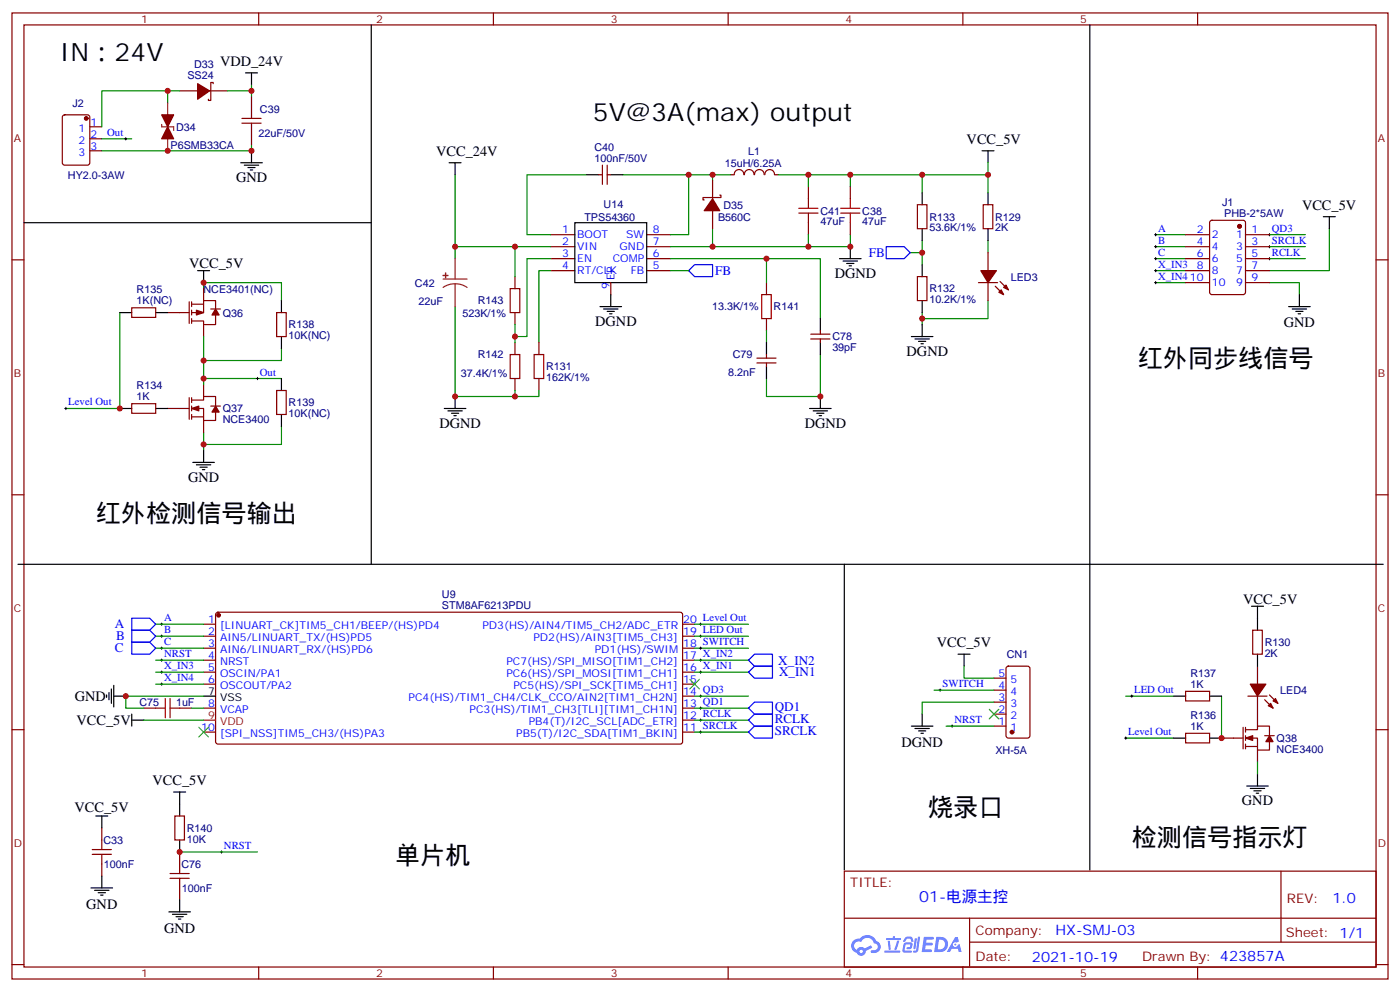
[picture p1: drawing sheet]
<svg xmlns="http://www.w3.org/2000/svg" width="412mm" height="292mm" viewBox="0 0 412 292" stroke-linecap="round" stroke-linejoin="round" font-family="sans-serif">
<g fill="none" stroke="#870000" stroke-width=".35">
<path d="M3.5 3.8h405.4v284.3h-405.4zM7.1 7.3h398.2v277.3h-398.2zM76.2 3.8v3.5M145.3 3.8v3.5M214.5 3.8v3.5M283.6 3.8v3.5M352.8 3.8v3.5M3.5 76.5h3.6M405.3 76.5h3.6M3.5 145.6h3.6M405.3 145.6h3.6M3.5 214.8h3.6"/>
<path d="M405.3 214.8h3.6M248.7 256.4h156.6v28.2h-156.6zM377.3 256.4v20.9M248.7 270.2h156.5M285.6 277.3h119.6M285.6 270.2v14.2M3.5 283.9h3.6M76.2 284.6v3.5M145.3 284.6v3.5M214.5 284.6v3.5M283.6 284.6v3.5M352.8 284.6v3.5"/>
<path d="M405.3 283.9h3.6"/>
</g>
<g fill="#5487ff">
<path d="M272.1 275.7h2.6l.3 .2-.1 .6h-2l-.1 1h1.6l.4 .4-.4 .4h-1.7l-.2 1.1 1.8 .1 .3 .3-.2 .4h-2.9z"/>
<path d="M281.4 275.8h.7l.4 1.3-.7 .3a.74 .74 0 0 0-1.1 .3 .74 .74 0 0 0 .5 1.1 .74 .74 0 0 0 .9-.7l.5-.3 .7 2.4h-.9l-.2-1h-1.9l-.5 1h-.9z"/>
<path d="M269.5 276.2h.6l-.4 2.9a.31 .31 0 0 1-.3 .3 .31 .31 0 0 1-.3-.3z"/>
<path d="M270.4 275.7h.6l-.5 4a.89 .89 0 0 1-.7 .7 .89 .89 0 0 1-.9-.3l1-.5z"/>
<path d="M266.8 275.9l.6-.2 1.2 .1 .5 1.3-.6 .1-.4-.9-1 .1a.95 .95 0 0 1-1 .8l-.1-.2z"/>
<path d="M266.4 277.6l1.8-.2a1.04 1.04 0 0 1 .6 1.1 1.04 1.04 0 0 1-.8 .9h-.7a.29 .29 0 0 1-.3-.4 .29 .29 0 0 1 .3-.2h.7l.2-.8h-1.4l-.4 1.8h1.9a.29 .29 0 0 1 .3 .3 .29 .29 0 0 1-.3 .3h-2l-.4-.3 .2-2.1z"/>
<path d="M260.5 279.8h4.4a.3 .3 0 0 1 .3 .3 .3 .3 0 0 1-.3 .3h-4.3z"/>
<path d="M264.3 276.9h.6l-.5 1.6a1.02 1.02 0 0 1-.7 1.2l-.2-.3z"/>
<path d="M261.5 276.9h.6l.3 2.4-.3 .3-.3-.2z"/>
<path d="M261.1 276.1h1.9l.2-.5h.5l-.1 .5h1.5a.29 .29 0 0 1 .3 .3 .29 .29 0 0 1-.3 .3h-3.9z"/>
<path d="M275.8 275.7l-.6 4.5h1.4a2.27 2.27 0 0 0 2.7-2.3 2.27 2.27 0 0 0-2.7-2.2zM276.6 276.5a1.5 1.5 0 0 1 1.8 1.6 1.5 1.5 0 0 1-1.9 1.3h-.3z"/>
<path d="M251.4 276.9a2.09 2.09 0 0 0 1 3.5 1.37 1.37 0 0 0 1.5 .9 1.37 1.37 0 0 0 1.1-1.4l2-1-.5-.7-1.8 1a1.4 1.4 0 0 0-2.3 .4 1.32 1.32 0 0 1-.6-1.9 1.32 1.32 0 0 1 1.9-.4 2.02 2.02 0 0 1 2-1.3 2.02 2.02 0 0 1 1.8 1.6 1.09 1.09 0 0 1 1.1 1.4 1.09 1.09 0 0 1-1.6 .7 .41 .41 0 0 0-.5 .3 .41 .41 0 0 0 .4 .5 1.89 1.89 0 0 0 2.4-1.2 1.89 1.89 0 0 0-1.2-2.4 2.98 2.98 0 0 0-5-.6l-1 .1zM253.2 280a.52 .52 0 0 1 1 0 .52 .52 0 0 1-1 0z"/>
<circle cx="281.4" cy="278" r=".28"/>
</g>
<g fill="none" stroke="#870000" stroke-width=".35">
<path d="M18.6 34l.4-.2h6.8l.6 .4 .1 13.7-.5 .7h-7l-.6-.4-.1-13.7zM26.5 37.3h3.5M52.9 26.7h5.3M61.7 26.7h5.3M62.8 24.6v-.3h-.7v5.3h-.7v-.4M74.1 28.5v3.5M74.1 39.1v3.5M26.5 40.9h3.5M26.5 44.4h3.5M176.4 51.4h1M177.4 48.6v5.7M178.9 51.4h1"/>
<path d="M178.9 48.6v5.7M209.9 53.2v5.3M212 57.4h.4v.7h-5.3v.7h.3M219.1 51.4a1.41 1.41 0 0 0-1.4-1.5 1.41 1.41 0 0 0-1.4 1.5h-1.1M219.3 51.4a1.41 1.41 0 0 1 1.4-1.5 1.41 1.41 0 0 1 1.4 1.5M222.3 51.4a1.41 1.41 0 0 1 1.4-1.5 1.41 1.41 0 0 1 1.4 1.5M225.3 51.4a1.41 1.41 0 0 1 1.4-1.5 1.41 1.41 0 0 1 1.4 1.5M228.2 51.4h1.1M238.1 55v3.5M250.5 55v3.5M162.3 69.1h7M162.3 72.6h7"/>
<path d="M162.3 76.1h7M162.3 79.7h7M190.5 69.1h7.1M190.5 72.6h7.1M190.5 76.1h7.1M190.5 79.7h7.1M209.9 62v5.3M238.1 65.5v3.6M250.5 65.5v3.6M270.2 60.3h2.8v7h-2.8zM289.6 60.3h2.9v7h-2.9zM291 74.4v5.3"/>
<path d="M349.2 69.1h7.1M349.2 72.6h7.1M349.2 76.1h7.1M349.2 79.7h7.1M356.5 65l.5-.2h9.2l.6 .5 .1 20.7-.5 .7h-9.4l-.6-.4-.1-20.8zM366.9 69.1h7M366.9 72.6h7M366.9 76.1h7M366.9 79.7h7M38.8 90.6h7.1v2.8h-7.1zM49.4 92h6.3M55.7 88.8v6.4"/>
<path d="M56.4 89.5h3.6M56.4 88.8v1.4M56.4 91.3v1.4M56.4 93.8v1.4M60 84.9v3.6M60 95.5v3.6M62.1 90.9h2.8M63.5 92.7v2.8h-3.5v-1h-3.6M63.5 90.9v-2.4h-3.5v3.5h-3.6M81.5 92h2.8v7.1h-2.8zM151.7 81.4v3.5M151.7 92v3.5"/>
<path d="M179.9 83.2v3.5M225.8 83.2v3.5M225.8 93.8v3.5M238.8 99.8h5.7M238.8 98.4h5.7M241.7 97.3v1.1M241.7 99.8v1M270.2 81.4h2.8v7.1h-2.8zM288.2 83.2h5.7M291 83.2v5.3M293.2 84.2l2.4 2.5M294.6 82.8l2.4 2.5"/>
<path d="M349.2 83.2h7.1M366.9 83.2h7M38.8 118.8h7.1v2.8h-7.1zM55.7 117.1v6.3M56.4 117.8h3.6v-1.1h3.5v2.8M56.4 117.1v1.4M56.4 119.5v1.4M60 113.2v3.5M62.1 119.5h2.8M81.5 114.9h2.8v7.1h-2.8zM151.7 100.8v3.6M151.7 111.4v3.5"/>
<path d="M158.7 100.8v3.6M158.7 111.4v3.5M223 106.8h5.6M223 105.4h5.6M225.8 104.4v1M225.8 106.8v1.1M49.4 120.2h6.3M56.4 120.2h3.6v3.6h3.5v-2.5M56.4 122v1.4M56.4 122.7h3.6M60 123.8v3.5M60 183.7h3.5"/>
<path d="M60 187.3h3.5M60 190.8h3.5M60 194.3h3.5M60 197.8h3.5M63.7 180.4l.5-.2 136.5 .1 .4 .6-.1 37.7-.6 .4-136.5-.1-.4-.6v-37.4zM201.1 183.7h3.5M201.1 187.3h3.5M201.1 190.8h3.5M201.1 194.3h3.5M201.1 197.8h3.5M292.8 199.6h3.5M296.6 196.3l.4-.2h5.7l.6 .4 .1 20-.5 .7h-5.9l-.6-.4-.1-20z"/>
<path d="M369 185.5h2.8v7h-2.8zM370.4 196.1v5.3M42.3 208.4h3.6M52.9 208.4h3.5M60 201.4h3.5M60 208.4h3.5M60 215.5h3.5M201.1 204.9h3.5M201.1 201.4h3.5M201.1 208.4h3.5M201.1 215.5h3.5M201.1 211.9h3.5"/>
<path d="M292.8 213.7h3.5M292.8 210.2h3.5M292.8 206.7h3.5M292.8 203.1h3.5M349.2 215.8h7.1v2.9h-7.1zM349.2 203.5h7.1v2.8h-7.1zM359.8 217.2h6.4M366.2 214.1v6.3M366.9 214.8h3.5v-1.1h3.5v2.8M366.9 217.2h3.5v3.6h3.5v-2.5M366.9 219.7h3.5M366.9 214.1v1.4"/>
<path d="M366.9 216.5v1.4M366.9 219v1.4M367.6 204.9h5.6M370.4 204.9v8.8M372.5 216.5h2.9M372.5 206l2.5 2.4M373.9 204.5l2.5 2.5M370.4 220.8v3.5M27.2 251.5h5.6M27.2 250h5.6M30 243.7v6.3M30 251.5v6.3"/>
<path d="M50.1 258.5h5.6M50.1 257.1h5.6M51.5 240.2h2.8v7h-2.8zM52.9 250.8v6.3M52.9 258.5v6.4"/>
</g>
<g fill="#870000" stroke="#870000" stroke-width=".35">
<path d="M58.2 24.6l3.5 2.1-3.5 2.5z"/>
<path d="M57.9 91.3l2.1 .7-2.1 .7z"/>
<path d="M63.5 90.9l1.1 1.8h-2.2z"/>
<path d="M56.4 120.2l2.2-.7v1.4z"/>
<path d="M63.5 119.5l1.1 1.8h-2.2z"/>
<path d="M366.9 217.2l2.1-.7v1.4z"/>
<path d="M373.9 216.5l1.1 1.8h-2.1z"/>
<path d="M373.6 207.7l.7-.7 .7 1.4z"/>
<path d="M375 206.3l.7-.7 .7 1.4z"/>
<path d="M368.3 201.4h4.6l-2.5 3.5z"/>
<path d="M209.9 58.5l2.1 3.5h-4.6z"/>
<path d="M294.2 86l.7-.7 .7 1.4z"/>
<path d="M295.6 84.6l.7-.7 .7 1.4z"/>
<path d="M288.9 79.7h4.6l-2.5 3.5z"/>
<path d="M47.6 33.8h3.6l-1.8 3.5z"/>
<path d="M49.4 37.3l1.8 3.6h-3.6z"/>
<circle cx="25.4" cy="34.9" r=".53"/>
<circle cx="365.1" cy="66.6" r=".53"/>
<circle cx="64.4" cy="181.1" r=".53"/>
<circle cx="298.1" cy="215.5" r=".53"/>
</g>
<g fill="none" stroke="#000" stroke-width=".35">
<path d="M109.4 7.3v158.8M321 7.3v248.7M72.3 21.4h3.5M74.1 21.4v3.6M70.9 47.9h6.4M72 48.6h4.2M73 49.3h2.1M73.7 50h.7M74.1 44.4v3.5M132.3 47.9h3.5M134.1 47.9v3.5M172.9 51.4h3.5"/>
<path d="M179.9 51.4h3.5M271.6 56.7v3.6M289.3 44.4h3.5M291 44.4v3.5M291 56.7v3.6M7.1 65.5h102.3M58.2 79.7h3.5M60 79.7v3.5M169.3 65.5h21.2v17.7h-21.2zM247.3 76.1h6.3M248.4 76.8h4.2M249.4 77.5h2.1"/>
<path d="M250.1 78.2h.7M250.5 72.6v3.5M271.6 67.3v3.5M271.6 77.9v3.5M291 67.3v3.5M389.8 63.8h3.5M391.6 63.8v3.5M35.3 92h3.5M45.9 92h3.5M82.9 88.5v3.5M82.9 99.1v3.5M176.7 90.2h6.4"/>
<path d="M177.8 90.9h4.2M178.9 91.7h2.1M179.6 92.4h.7M179.9 86.7v3.5M241.7 93.8v3.5M268.5 99.1h6.3M269.5 99.8h4.3M271.6 88.5v3.5M271.6 95.5v3.6M379.6 90.2h6.3M380.6 90.9h4.3M381.7 91.7h2.1"/>
<path d="M382.4 92.4h.7M382.8 86.7v3.5M82.9 111.4v3.5M134.1 116.7v3.5M225.8 100.8v3.6M225.8 107.9v3.5M241.7 100.8v3.6M241.7 116.7v3.5M270.6 100.5h2.1M271.3 101.2h.7M35.3 120.2h3.5M45.9 120.2h3.5"/>
<path d="M56.8 136.1h6.3M57.9 136.8h4.2M58.9 137.5h2.1M59.6 138.2h.7M60 132.6v3.5M82.9 122v3.5M130.9 120.2h6.3M131.9 120.9h4.3M133 121.6h2.1M133.7 122.3h.7M238.5 120.2h6.3M239.5 120.9h4.3"/>
<path d="M240.6 121.6h2.1M241.3 122.3h.7M5.3 166.1h402.2M248.7 166.1v89.9M368.7 178.4h3.5M370.4 178.4v7.1M282.2 192.5h3.6M284 192.5v3.6M370.4 192.5v3.6M31.4 204.5v.7M32.1 203.8v2.2M32.8 202.8v4.2"/>
<path d="M33.5 204.9h3.5M33.5 201.7v6.4M38.8 211.9h3.5M38.8 210.2v3.5M60 204.9h3.5M268.5 213.7h6.3M269.5 214.4h4.3M270.6 215.1h2.1M271.3 215.8h.7M271.6 210.2v3.5M345.7 217.2h3.5M345.7 204.9h3.5"/>
<path d="M356.3 217.2h3.5M356.3 204.9h3.5M51.2 233.1h3.5M52.9 233.1v7.1M367.2 231.4h6.4M368.3 232.1h4.2M369.4 232.8h2.1M370.1 233.5h.7M370.4 227.8v3.6M28.2 240.2h3.5M30 240.2v3.5M30 257.8v3.5"/>
<path d="M52.9 247.2v3.6M26.8 261.3h6.4M27.9 262h4.2M28.9 262.7h2.1M29.6 263.5h.7M49.7 268.4h6.4M50.8 269.1h4.2M51.9 269.8h2.1M52.6 270.5h.7M52.9 264.9v3.5"/>
</g>
<g fill="none" stroke="#008700" stroke-width=".35">
<path d="M49.4 26.7v3.6M52.9 26.7h-22.9v10.6M74.1 25v1.7h-7.1M74.1 26.7v1.8M30 40.9h8.8M74.1 42.6v1.8h-44.1M134.1 51.4v21.2h28.2M172.9 51.4h-17.7v17.7h7.1M183.4 51.4h19.4v17.7h-5.2M202.8 51.4h12.4M209.9 51.4v1.8M238.1 51.4v3.6"/>
<path d="M250.5 51.4v3.6M271.6 51.4v5.3M291 47.9v3.5h-61.7M291 51.4v5.3M134.1 72.6v3.5M151.7 72.6v8.8M162.3 79.7h-3.6v21.1M162.3 76.1h-7.1v23h-3.5M197.6 76.1h28.2v7.1M197.6 79.7h5.2M209.9 67.3v5.3M225.8 76.1h15.9v17.7"/>
<path d="M238.1 69.1v3.5M250.5 69.1v3.5h-52.9M268.1 74.4h3.5M271.6 70.8v7.1M291 70.8v3.6M340.4 79.7h8.8M340.4 76.1h8.8M340.4 72.6h8.8M340.4 69.1h8.8M373.9 76.1h10.6M373.9 72.6h10.6M373.9 69.1h10.6"/>
<path d="M391.6 67.3v12.4h-17.7M35.3 92v28.2h-15.9M60 84.9v-1.7h22.9v5.3M60 99.1v14.1M134.1 90.2v26.5h24.6v-1.8M151.7 95.5v5.3M225.8 97.3v3.5M271.6 92v3.5M291 88.5v5.3h-19.4M340.4 83.2h8.8M373.9 83.2h8.9v3.5M60 111.4h22.9"/>
<path d="M82.9 102.6v3.5h-22.9M151.7 114.9v1.8M241.7 104.4v12.3h-15.9v-5.3M60 127.3v5.3M82.9 125.5v5.3h-22.9M45.9 183.7h14.1M45.9 187.3h14.1M45.9 190.8h14.1M45.9 197.8h14.1M45.9 194.3h14.1M204.6 183.7h15.9M204.6 187.3h15.9"/>
<path d="M204.6 190.8h15.9M204.6 197.8h15.9M204.6 194.3h15.9M284 196.1v3.5h8.8M42.3 211.9h17.7M45.9 201.4h14.1M56.4 208.4h3.6M60 204.9h-23v3.5h5.3M204.6 204.9h15.9M204.6 208.4h15.9M204.6 211.9h15.9M204.6 215.5h15.9"/>
<path d="M275.2 203.1h17.6M278.7 213.7h14.1M292.8 206.7h-21.2v3.5M331.6 204.9h14.1M331.6 217.2h14.1M359.8 204.9v12.3M370.4 224.3v3.5M52.9 250.8h22.9"/>
</g>
<g fill="none" stroke="#000" stroke-width=".29">
<path d="M36.7 40.9h.7M37 40.5v.7M340.1 69.1h.7M340.1 72.6h.7M340.1 76.1h.7M340.1 79.7h.7M340.4 68.7v.7M340.4 72.2v.8M340.4 75.8v.7M340.4 79.3v.7M373.6 69.1h.7M373.6 72.6h.7"/>
<path d="M373.6 76.1h.7M373.9 68.7v.7M373.9 72.2v.8M373.9 75.8v.7M340.1 83.2h.7M340.4 82.8v.7M19.4 119.9v.7M75.5 111.4h.7M75.8 111.1v.7M19 120.2h.8M47.3 187.3h.7M47.3 190.8h.7"/>
<path d="M47.3 183.7h.7M47.3 197.8h.7M47.3 194.3h.7M47.6 183.4v.7M47.6 186.9v.7M47.6 190.4v.7M47.6 194v.7M47.6 197.5v.7M206 187.3h.7M206 190.8h.7M206 183.7h.7M206 197.8h.7"/>
<path d="M206 194.3h.7M206.4 183.4v.7M206.4 186.9v.7M206.4 190.4v.7M206.4 194v.7M206.4 197.5v.7M47.3 201.4h.7M47.6 201v.7M206 204.9h.7M206 208.4h.7M206 211.9h.7M206 215.5h.7"/>
<path d="M206.4 204.5v.7M206.4 208.1v.7M206.4 211.6v.7M206.4 215.1v.7M276.6 203.1h.7M276.9 202.8v.7M280.1 213.7h.7M280.5 213.4v.7M331.3 217.2h.7M331.6 216.9v.7M333 204.9h.7M333.4 204.5v.7"/>
<path d="M64.9 250.8h.7M65.3 250.4v.7"/>
</g>
<g fill="none" stroke="#a10000" stroke-width=".35">
<path d="M71.3 36.3h5.6M71.3 34.9h5.6M74.1 32v2.9M74.1 36.3v2.8M238.1 58.5v2.8M250.5 58.5v2.8M235.3 62.7h5.6M235.3 61.3h5.6M238.1 62.7v2.8M247.6 62.7h5.7M247.6 61.3h5.7M250.5 62.7v2.8"/>
<path d="M150.3 84.9h2.8v7.1h-2.8zM224.4 86.7h2.8v7.1h-2.8zM150.3 104.4h2.8v7h-2.8zM157.3 104.4h2.9v7h-2.9zM45.9 208.4h2.8M48.7 205.6v5.6M50.1 205.6v5.6M50.1 208.4h2.8"/>
</g>
<path d="M60 211.9h3.5" fill="none" stroke="#f00" stroke-width=".35"/>
<path d="M203.2 200l2.8 2.8M206 200l-2.8 2.8M58.6 214.1l2.8 2.8M61.4 214.1l-2.8 2.8M291.4 208.8l2.8 2.8M294.2 208.8l-2.8 2.8" fill="none" stroke="#3c3" stroke-width=".35"/>
<path d="M202.8 79.7l1.8-1.8h5.3v3.5h-5.3zM261.1 72.6h5.2l1.8 1.8-1.8 1.7h-5.2zM38.8 189h5.3l1.8 1.8-1.8 1.7h-5.3zM38.8 185.5h5.3l1.8 1.8-1.8 1.7h-5.3zM38.8 182h5.3l1.8 1.7-1.8 1.8h-5.3zM220.5 194.3l1.7-1.8h5.3v3.6h-5.3zM220.5 197.8l1.7-1.7h5.3v3.5h-5.3zM220.5 215.5l1.7-1.8h5.3v3.5h-5.3zM220.5 208.4l1.7-1.7h5.3v3.5h-5.3zM222.2 210.2h5.3v3.5h-5.3l-1.7-1.8z" fill="none" stroke="#00f" stroke-width=".35"/>
<path d="M47.6 36.6v.7h3.6v1.1M49.4 30.3v14.1M134.1 76.1v6M130.5 82.1h7.1M134.1 83.5l1.8 .3 1.7 .8M134.1 83.5l-1.9 .3-1.7 .8M134.1 83.5v6.7" fill="none" stroke="#8c2424" stroke-width=".35"/>
<g fill="#8c2424" stroke="#8c2424" stroke-width=".35">
<path d="M130.5 81.1h1.4z"/>
<path d="M131.2 80.4l.1 1.4z"/>
</g>
<g fill="#c00">
<circle cx="60" cy="130.8" r=".88"/>
<circle cx="60" cy="111.4" r=".88"/>
<circle cx="49.4" cy="26.7" r=".88"/>
<circle cx="74.1" cy="26.7" r=".88"/>
<circle cx="359.8" cy="217.2" r=".88"/>
<circle cx="74.1" cy="44.4" r=".88"/>
<circle cx="134.1" cy="116.7" r=".88"/>
<circle cx="151.7" cy="72.6" r=".88"/>
<circle cx="151.7" cy="99.1" r=".88"/>
<circle cx="241.7" cy="116.7" r=".88"/>
<circle cx="271.6" cy="93.8" r=".88"/>
<circle cx="291" cy="51.4" r=".88"/>
<circle cx="271.6" cy="74.4" r=".88"/>
<circle cx="271.6" cy="51.4" r=".88"/>
<circle cx="250.5" cy="72.6" r=".88"/>
<circle cx="209.9" cy="72.6" r=".88"/>
<circle cx="250.5" cy="51.4" r=".88"/>
<circle cx="209.9" cy="51.4" r=".88"/>
<circle cx="202.8" cy="51.4" r=".88"/>
<circle cx="225.8" cy="76.1" r=".88"/>
<circle cx="151.7" cy="116.7" r=".88"/>
<circle cx="60" cy="83.2" r=".88"/>
<circle cx="60" cy="106.1" r=".88"/>
<circle cx="35.3" cy="120.2" r=".88"/>
<circle cx="238.1" cy="51.4" r=".88"/>
<circle cx="238.1" cy="72.6" r=".88"/>
<circle cx="49.4" cy="44.4" r=".88"/>
<circle cx="134.1" cy="72.6" r=".88"/>
<circle cx="37" cy="204.9" r=".88"/>
<circle cx="52.9" cy="250.8" r=".88"/>
</g>
<g font-size="7.4">
<text x="17.6" y="17.9">IN：24V</text>
<text x="174.6" y="35.6">5V@3A(max) output</text>
<text x="335.1" y="107.9">红外同步线信号</text>
<text x="28.2" y="153.7">红外检测信号输出</text>
<text x="273.4" y="240.2">烧录口</text>
<text x="333.4" y="249">检测信号指示灯</text>
<text x="116.4" y="254.3">单片机</text>
</g>
<text font-size="4.6" fill="#00f" x="270.8" y="265.4">01-电源主控</text>
<g font-size="4.2">
<text x="64.8" y="19.3">VDD_24V</text>
<text x="128.5" y="45.8">VCC_24V</text>
<text x="284.7" y="42.3">VCC_5V</text>
<text x="69.5" y="53.6">GND</text>
<text x="383.5" y="61.7">VCC_5V</text>
<text x="55.7" y="79">VCC_5V</text>
<text x="245.9" y="81.8">DGND</text>
<text x="175.3" y="95.9">DGND</text>
<text x="378.2" y="96.2">GND</text>
<text x="267.1" y="104.7">DGND</text>
<text x="129.5" y="125.9">DGND</text>
<text x="237.1" y="125.9">DGND</text>
<text x="55.4" y="141.7">GND</text>
<text x="366.2" y="177.7">VCC_5V</text>
<text x="276" y="190.5">VCC_5V</text>
<text x="22.1" y="206.3">GND</text>
<text x="22.6" y="213.4">VCC_5V</text>
<text x="265.6" y="219.8">DGND</text>
<text x="44.9" y="231">VCC_5V</text>
<text x="22" y="239.1">VCC_5V</text>
<text x="365.8" y="237">GND</text>
<text x="25.4" y="267.4">GND</text>
<text x="48.3" y="274.5">GND</text>
</g>
<g font-size="4.2" fill="#00f">
<text x="392.5" y="265.7">1.0</text>
<text x="310.9" y="275.2">HX-SMJ-03</text>
<text x="304" y="283">2021-10-19</text>
</g>
<g font-size="3.9" fill="#00f">
<text x="255.9" y="75.7">FB</text>
<text x="210.7" y="80.9">FB</text>
<text x="33.9" y="185">A</text>
<text x="34.2" y="188.5">B</text>
<text x="33.9" y="192">C</text>
<text x="229.3" y="195.6">X_IN2</text>
<text x="229.5" y="199">X_IN1</text>
<text x="228.2" y="209.3">QD1</text>
<text x="228.2" y="212.8">RCLK</text>
<text x="228.2" y="216.3">SRCLK</text>
</g>
<g font-size="3.9" fill="#800">
<text x="250.5" y="261">TITLE:</text>
<text x="379.1" y="265.7">REV:</text>
<text x="287.4" y="275.2">Company:</text>
<text x="378.7" y="275.8">Sheet: 1/1</text>
<text x="287.4" y="282.9">Date:</text>
<text x="336.4" y="282.9">Drawn By: 423857A</text>
</g>
<g font-size="3.2" fill="#800">
<text x="41.6" y="6.8">1</text>
<text x="110.8" y="6.8">2</text>
<text x="179.9" y="6.8">3</text>
<text x="249.1" y="6.8">4</text>
<text x="318.2" y="6.8">5</text>
<text x="4.1" y="41.9">A</text>
<text x="405.9" y="41.9">A</text>
<text x="4.1" y="111.1">B</text>
<text x="405.9" y="111.1">B</text>
<text x="4.1" y="180.2">C</text>
<text x="405.9" y="180.2">C</text>
<text x="4.1" y="249.3">D</text>
<text x="405.9" y="249.3">D</text>
<text x="41.6" y="287.6">1</text>
<text x="110.8" y="287.6">2</text>
<text x="179.9" y="287.6">3</text>
<text x="249.1" y="287.6">4</text>
<text x="318.2" y="287.6">5</text>
</g>
<g font-size="3.2" fill="#000080">
<text x="55.2" y="23.2">SS24</text>
<text x="57.2" y="20">D33</text>
<text x="21.3" y="31.4">J2</text>
<text x="76.6" y="33.2">C39</text>
<text x="51.9" y="38.5">D34</text>
<text x="76.1" y="40.2">22uF/50V</text>
<text x="50.3" y="43.7">P6SMB33CA</text>
<text x="175.1" y="47.6">100nF/50V</text>
<text x="175.1" y="44.4">C40</text>
<text x="220.4" y="45.7">L1</text>
<text x="20" y="52.6">HY2.0-3AW</text>
<text x="213.5" y="49.1">15uH/6.25A</text>
<text x="172.1" y="64.9">TPS54360</text>
<text x="177.8" y="61.3">U14</text>
<text x="211.5" y="64.9">B560C</text>
<text x="213.1" y="61.4">D35</text>
<text x="241.7" y="63.2">C41</text>
<text x="254" y="63.2">C38</text>
<text x="273.8" y="64.9">R133</text>
<text x="293.2" y="64.9">R129</text>
<text x="360" y="60.6">J1</text>
<text x="360.6" y="63.8">PHB-2*5AW</text>
<text x="241.7" y="66.3">47uF</text>
<text x="254" y="66.3">47uF</text>
<text x="273.8" y="68.1">53.6K/1%</text>
<text x="293.2" y="68.1">2K</text>
<text x="297.7" y="82.6">LED3</text>
<text x="40.2" y="89.5">1K(NC)</text>
<text x="40.2" y="86.4">R135</text>
<text x="59.9" y="86.3">NCE3401(NC)</text>
<text x="122.2" y="84.4">C42</text>
<text x="123.2" y="89.7">22uF</text>
<text x="140.7" y="89.6">R143</text>
<text x="273.8" y="89.3">10.2K/1%</text>
<text x="273.8" y="86.1">R132</text>
<text x="65.6" y="93.3">Q36</text>
<text x="136.2" y="93.2">523K/1%</text>
<text x="209.8" y="91.4">13.3K/1%</text>
<text x="227.9" y="91.4">R141</text>
<text x="85" y="99.9">10K(NC)</text>
<text x="85" y="96.7">R138</text>
<text x="245.2" y="100.2">C78</text>
<text x="140.7" y="105.5">R142</text>
<text x="215.8" y="105.5">C79</text>
<text x="245.2" y="103.4">39pF</text>
<text x="135.7" y="110.8">37.4K/1%</text>
<text x="160.9" y="112.2">162K/1%</text>
<text x="160.9" y="109">R131</text>
<text x="214.5" y="110.8">8.2nF</text>
<text x="40.2" y="117.8">1K</text>
<text x="40.2" y="114.6">R134</text>
<text x="85" y="119.6">R139</text>
<text x="65.6" y="124.6">NCE3400</text>
<text x="65.6" y="121.4">Q37</text>
<text x="85" y="122.8">10K(NC)</text>
<text x="130.2" y="179.1">STM8AF6213PDU</text>
<text x="130.2" y="176">U9</text>
<text x="372.5" y="190.2">R130</text>
<text x="296.6" y="193.7">CN1</text>
<text x="372.5" y="193.4">2K</text>
<text x="350.7" y="202.4">1K</text>
<text x="350.7" y="199.2">R137</text>
<text x="41.1" y="207.8">C75</text>
<text x="51.8" y="207.8">1uF</text>
<text x="377.1" y="204.3">LED4</text>
<text x="350.7" y="214.8">1K</text>
<text x="350.7" y="211.6">R136</text>
<text x="293.2" y="221.9">XH-5A</text>
<text x="376.1" y="221.6">NCE3400</text>
<text x="376.1" y="218.4">Q38</text>
<text x="55" y="244.9">R140</text>
<text x="30.5" y="248.3">C33</text>
<text x="55" y="248">10K</text>
<text x="30.6" y="255.4">100nF</text>
<text x="53.4" y="255.5">C76</text>
<text x="53.5" y="262.5">100nF</text>
</g>
<g font-size="3.2" fill="#00f">
<text x="23.1" y="38.7">1</text>
<text x="26.6" y="37">1</text>
<text x="26.6" y="40.5">2</text>
<text x="31.6" y="40">Out</text>
<text x="23.1" y="42.3">2</text>
<text x="23.1" y="45.8">3</text>
<text x="26.6" y="44">3</text>
<text x="165.6" y="68.7">1</text>
<text x="170" y="70.1">BOOT</text>
<text x="184.5" y="70.1">SW</text>
<text x="192.3" y="68.7">8</text>
<text x="341.1" y="68.2">A</text>
<text x="341.1" y="71.7">B</text>
<text x="352.5" y="68.7">2</text>
<text x="357" y="70.1">2</text>
<text x="364.2" y="70.1">1</text>
<text x="368.7" y="68.7">1</text>
<text x="374.6" y="68.2">QD3</text>
<text x="374.6" y="71.7">SRCLK</text>
<text x="165.6" y="72.2">2</text>
<text x="165.6" y="75.8">3</text>
<text x="170" y="73.7">VIN</text>
<text x="170" y="77.2">EN</text>
<text x="180.5" y="77.2">COMP</text>
<text x="182.5" y="73.7">GND</text>
<text x="192.3" y="75.8">6</text>
<text x="192.3" y="72.2">7</text>
<text x="341.1" y="75.2">C</text>
<text x="352.5" y="72.2">4</text>
<text x="352.5" y="75.8">6</text>
<text x="357" y="73.7">4</text>
<text x="357" y="77.2">6</text>
<text x="364.2" y="73.7">3</text>
<text x="364.2" y="77.2">5</text>
<text x="368.7" y="72.2">3</text>
<text x="368.7" y="75.8">5</text>
<text x="374.6" y="75.2">RCLK</text>
<text x="165.6" y="79.3">4</text>
<text x="170" y="80.7">RT/CLK</text>
<text x="181" y="82.5" transform="rotate(-90 181 82.5)">EP</text>
<text x="185.8" y="80.7">FB</text>
<text x="192.3" y="79.3">5</text>
<text x="341.1" y="78.8">X_IN3</text>
<text x="341.1" y="82.3">X_IN4</text>
<text x="350.5" y="82.8">10</text>
<text x="352.5" y="79.3">8</text>
<text x="357" y="80.7">8</text>
<text x="364.2" y="80.7">7</text>
<text x="368.7" y="79.3">7</text>
<text x="368.7" y="82.8">9</text>
<text x="179.6" y="85.2" transform="rotate(-90 179.6 85.2)">9</text>
<text x="357" y="84.2">10</text>
<text x="364.2" y="84.2">9</text>
<text x="76.6" y="110.5">Out</text>
<text x="20.1" y="119.3">Level Out</text>
<text x="48.3" y="182.8">A</text>
<text x="61.3" y="183.4">1</text>
<text x="64.8" y="185.1">[LINUART_CK]TIM5_CH1/BEEP/(HS)PD4</text>
<text x="142.1" y="185.1">PD3(HS)/AIN4/TIM5_CH2/ADC_ETR</text>
<text x="201.3" y="183.4">20 Level Out</text>
<text x="48.3" y="186.4">B</text>
<text x="48.4" y="189.9">C</text>
<text x="61.3" y="186.9">2</text>
<text x="61.3" y="190.4">3</text>
<text x="64.8" y="188.7">AIN5/LINUART_TX/(HS)PD5</text>
<text x="157.1" y="188.7">PD2(HS)/AIN3[TIM5_CH3]</text>
<text x="201.3" y="190.4">18 SWITCH</text>
<text x="201.3" y="186.9">19 LED Out</text>
<text x="48.3" y="197">X_IN3</text>
<text x="48.3" y="193.4">NRST</text>
<text x="61.3" y="194">4</text>
<text x="61.3" y="197.5">5</text>
<text x="64.8" y="192.2">AIN6/LINUART_RX/(HS)PD6</text>
<text x="64.8" y="195.7">NRST</text>
<text x="149.2" y="195.7">PC7(HS)/SPI_MISO[TIM1_CH2]</text>
<text x="175.2" y="192.2">PD1(HS)/SWIM</text>
<text x="201.3" y="197.5">16 X_IN1</text>
<text x="201.3" y="194">17 X_IN2</text>
<text x="48.3" y="200.5">X_IN4</text>
<text x="61.3" y="201">6</text>
<text x="64.8" y="199.2">OSCIN/PA1</text>
<text x="64.8" y="202.8">OSCOUT/PA2</text>
<text x="149.2" y="199.2">PC6(HS)/SPI_MOSI[TIM1_CH1]</text>
<text x="151.2" y="202.8">PC5(HS)/SPI_SCK[TIM5_CH1]</text>
<text x="201.3" y="201">15</text>
<text x="277.6" y="202.2">SWITCH</text>
<text x="294.1" y="202.8">4</text>
<text x="294.1" y="199.2">5</text>
<text x="297.6" y="201">5</text>
<text x="61.3" y="208.1">8</text>
<text x="64.8" y="209.8">VCAP</text>
<text x="120.4" y="206.3">PC4(HS)/TIM1_CH4/CLK_CCO/AIN2[TIM1_CH2N]</text>
<text x="138.3" y="209.8">PC3(HS)/TIM1_CH3[TLI][TIM1_CH1N]</text>
<text x="201.3" y="208.1">13 QD1</text>
<text x="201.3" y="204.5">14 QD3</text>
<text x="294.1" y="209.8">2</text>
<text x="294.1" y="206.3">3</text>
<text x="297.6" y="208.1">3</text>
<text x="297.6" y="204.5">4</text>
<text x="334.1" y="204">LED Out</text>
<text x="59.3" y="215.1">10</text>
<text x="155.8" y="213.4">PB4(T)/I2C_SCL[ADC_ETR]</text>
<text x="201.3" y="215.1">11 SRCLK</text>
<text x="201.3" y="211.6">12 RCLK</text>
<text x="281.2" y="212.8">NRST</text>
<text x="294.1" y="213.4">1</text>
<text x="297.6" y="215.1">1</text>
<text x="297.6" y="211.6">2</text>
<text x="64.8" y="216.9">[SPI_NSS]TIM5_CH3/(HS)PA3</text>
<text x="152.1" y="216.9">PB5(T)/I2C_SDA[TIM1_BKIN]</text>
<text x="332.3" y="216.4">Level Out</text>
<text x="66" y="249.9">NRST</text>
</g>
<g font-size="3.2">
<text x="61.3" y="204.5">7</text>
<text x="64.8" y="206.3">VSS</text>
</g>
<g font-size="3.2" fill="#f00">
<text x="61.3" y="211.6">9</text>
<text x="64.8" y="213.4">VDD</text>
</g>
</svg>
